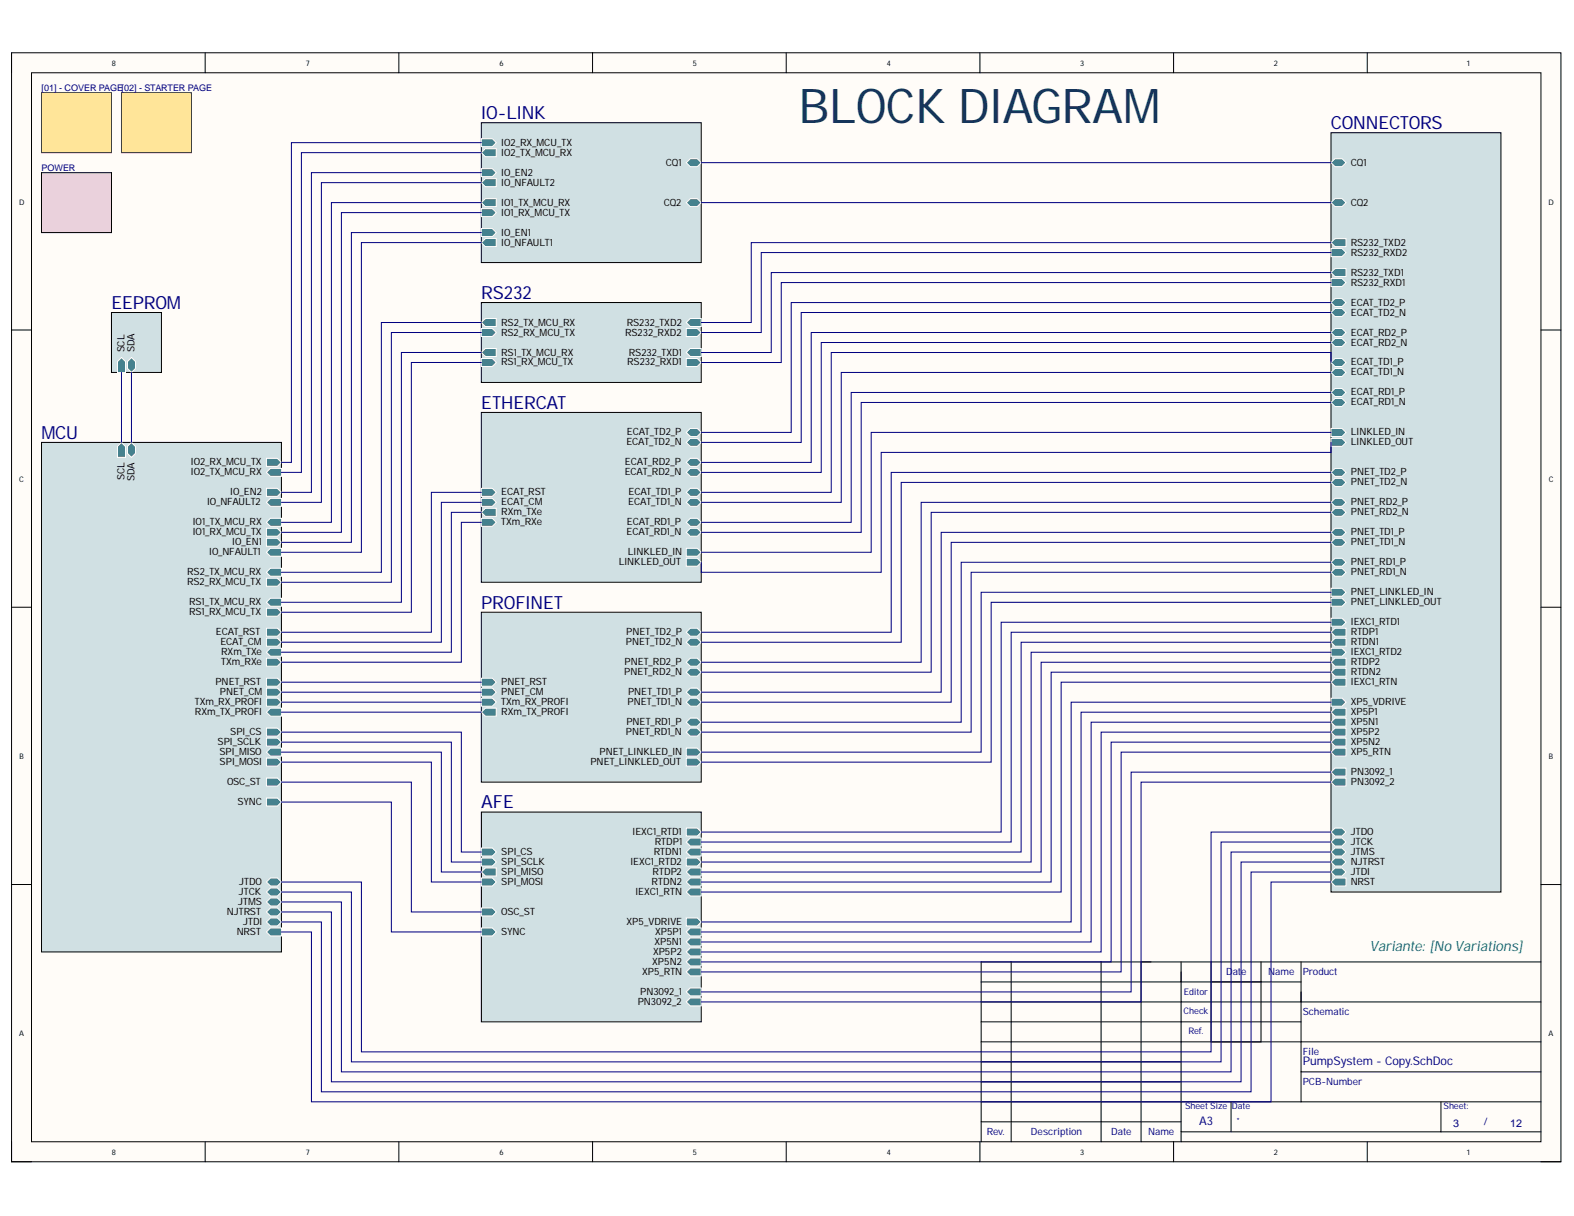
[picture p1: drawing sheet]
<svg xmlns="http://www.w3.org/2000/svg" width="279mm" height="216mm" viewBox="0 0 279 216" stroke-linecap="round" stroke-linejoin="round" font-family="sans-serif">
<path d="M2.1 9.4h275v196.9h-275z" fill-rule="evenodd" fill="#fffcf8"/>
<path d="M2.1 9.4h275v196.9h-275z" fill="none" stroke="#000" stroke-width=".18"/>
<path d="M5.6 12.9h267.9v189.8h-267.9z" fill-rule="evenodd" fill="#fffcf8"/>
<g fill="none" stroke="#000" stroke-width=".18">
<path d="M2 9.4v3.5M5.6 12.9h267.9v189.8h-267.9zM36.4 9.4v3.5M70.8 9.4v3.5M105.2 9.4v3.5M139.6 9.4v3.5M173.9 9.4v3.5M208.3 9.4v3.5M242.7 9.4v3.5M2 58.6h3.6M273.5 58.6h3.6M2 107.8h3.6"/>
<path d="M273.5 107.8h3.6M2 157h3.6M273.5 157h3.6M174.2 177.9h99.3M174.2 174.3h56.7M179.5 170.8v31.9M195.5 170.8v31.9M202.6 170.8v31.9M209.7 170.8v31.9M215 170.8v14.2M223.8 170.8v14.2M230.9 170.8v24.8"/>
<path d="M273.5 170.8h-99.3v31.9M174.2 185h99.3M174.2 195.6h99.3M174.2 181.4h56.7M174.2 199.2h35.5M174.2 192.1h35.5M174.2 188.5h35.5M218.5 195.6v5.4M230.9 190.3h42.6M255.8 195.6v5.4M2.1 202.7v3.6h3.5M36.4 202.7v3.6"/>
<path d="M70.8 202.7v3.6M105.2 202.7v3.6M139.6 202.7v3.6M173.9 202.7v3.6M208.3 202.7v3.6M209.7 201h63.8M242.7 202.7v3.6M273.5 206.3h3.6"/>
</g>
<path d="M7.4 16.5h12.4v10.6h-12.4z" fill-rule="evenodd" fill="#ffe599"/>
<path d="M7.4 16.5h12.4v10.6h-12.4z" fill="none" stroke="#800000" stroke-width=".18"/>
<path d="M21.6 16.5h12.4v10.6h-12.4z" fill-rule="evenodd" fill="#ffe599"/>
<path d="M21.6 16.5h12.4v10.6h-12.4z" fill="none" stroke="#800000" stroke-width=".18"/>
<path d="M7.4 78.5h42.6v90.5h-42.6z" fill-rule="evenodd" fill="#d0e0e3"/>
<path d="M7.4 78.5h42.6v90.5h-42.6z" fill="none" stroke="#000" stroke-width=".18"/>
<path d="M47.3 115.8l.7-.7h2v1.4h-2z" fill-rule="evenodd" fill="#45818e"/>
<path d="M47.3 115.8l.7-.7h2v1.4h-2z" fill="none" stroke="#fff" stroke-width=".18"/>
<path d="M47.3 81.4h1.9l.8 .7-.8 .7h-1.9z" fill-rule="evenodd" fill="#45818e"/>
<path d="M47.3 81.4h1.9l.8 .7-.8 .7h-1.9z" fill="none" stroke="#fff" stroke-width=".18"/>
<path d="M47.3 124h1.9l.8 .7-.8 .7h-1.9z" fill-rule="evenodd" fill="#45818e"/>
<path d="M47.3 124h1.9l.8 .7-.8 .7h-1.9z" fill="none" stroke="#fff" stroke-width=".18"/>
<path d="M47.3 161.9l.7-.7h1.2l.8 .7-.8 .7h-1.2z" fill-rule="evenodd" fill="#45818e"/>
<path d="M47.3 161.9l.7-.7h1.2l.8 .7-.8 .7h-1.2z" fill="none" stroke="#fff" stroke-width=".18"/>
<path d="M47.3 134.6h1.9l.8 .7-.8 .7h-1.9z" fill-rule="evenodd" fill="#45818e"/>
<path d="M47.3 134.6h1.9l.8 .7-.8 .7h-1.9z" fill="none" stroke="#fff" stroke-width=".18"/>
<path d="M47.3 126.4l.7-.7h2v1.5h-2z" fill-rule="evenodd" fill="#45818e"/>
<path d="M47.3 126.4l.7-.7h2v1.5h-2z" fill="none" stroke="#fff" stroke-width=".18"/>
<path d="M47.3 122.2h1.9l.8 .7-.8 .7h-1.9z" fill-rule="evenodd" fill="#45818e"/>
<path d="M47.3 122.2h1.9l.8 .7-.8 .7h-1.9z" fill="none" stroke="#fff" stroke-width=".18"/>
<path d="M47.3 108h1.9l.8 .7-.8 .7h-1.9z" fill-rule="evenodd" fill="#45818e"/>
<path d="M47.3 108h1.9l.8 .7-.8 .7h-1.9z" fill="none" stroke="#fff" stroke-width=".18"/>
<path d="M47.3 138.2h1.9l.8 .7-.8 .7h-1.9z" fill-rule="evenodd" fill="#45818e"/>
<path d="M47.3 138.2h1.9l.8 .7-.8 .7h-1.9z" fill="none" stroke="#fff" stroke-width=".18"/>
<path d="M47.3 111.5h1.9l.8 .8-.8 .7h-1.9z" fill-rule="evenodd" fill="#45818e"/>
<path d="M47.3 111.5h1.9l.8 .8-.8 .7h-1.9z" fill="none" stroke="#fff" stroke-width=".18"/>
<path d="M47.3 120.4h1.9l.8 .7-.8 .7h-1.9z" fill-rule="evenodd" fill="#45818e"/>
<path d="M47.3 120.4h1.9l.8 .7-.8 .7h-1.9z" fill="none" stroke="#fff" stroke-width=".18"/>
<path d="M47.3 160.1l.7-.7h1.2l.8 .7-.8 .8h-1.2z" fill-rule="evenodd" fill="#45818e"/>
<path d="M47.3 160.1l.7-.7h1.2l.8 .7-.8 .8h-1.2z" fill="none" stroke="#fff" stroke-width=".18"/>
<path d="M48 100.9h2v1.4h-2l-.7-.7z" fill-rule="evenodd" fill="#45818e"/>
<path d="M48 100.9h2v1.4h-2l-.7-.7z" fill="none" stroke="#fff" stroke-width=".18"/>
<path d="M47.3 102.7h1.9l.8 .7-.8 .7h-1.9z" fill-rule="evenodd" fill="#45818e"/>
<path d="M47.3 102.7h1.9l.8 .7-.8 .7h-1.9z" fill="none" stroke="#fff" stroke-width=".18"/>
<path d="M47.3 158.4l.7-.7h1.2l.8 .7-.8 .7h-1.2z" fill-rule="evenodd" fill="#45818e"/>
<path d="M47.3 158.4l.7-.7h1.2l.8 .7-.8 .7h-1.2z" fill="none" stroke="#fff" stroke-width=".18"/>
<path d="M47.3 165.5l.7-.7h2v1.4h-2z" fill-rule="evenodd" fill="#45818e"/>
<path d="M47.3 165.5l.7-.7h2v1.4h-2z" fill="none" stroke="#fff" stroke-width=".18"/>
<path d="M47.3 86.7h1.9l.8 .7-.8 .7h-1.9z" fill-rule="evenodd" fill="#45818e"/>
<path d="M47.3 86.7h1.9l.8 .7-.8 .7h-1.9z" fill="none" stroke="#fff" stroke-width=".18"/>
<path d="M20.9 79.3l.7-.8 .7 .8v1.9h-1.4z" fill-rule="evenodd" fill="#45818e"/>
<path d="M20.9 79.3l.7-.8 .7 .8v1.9h-1.4z" fill="none" stroke="#fff" stroke-width=".18"/>
<path d="M48 83.2h2v1.4h-2l-.7-.7z" fill-rule="evenodd" fill="#45818e"/>
<path d="M48 83.2h2v1.4h-2l-.7-.7z" fill="none" stroke="#fff" stroke-width=".18"/>
<path d="M47.3 95.6h1.9l.8 .7-.8 .7h-1.9z" fill-rule="evenodd" fill="#45818e"/>
<path d="M47.3 95.6h1.9l.8 .7-.8 .7h-1.9z" fill="none" stroke="#fff" stroke-width=".18"/>
<path d="M47.3 116.9h1.9l.8 .7-.8 .7h-1.9z" fill-rule="evenodd" fill="#45818e"/>
<path d="M47.3 116.9h1.9l.8 .7-.8 .7h-1.9z" fill="none" stroke="#fff" stroke-width=".18"/>
<path d="M47.3 131.1h1.9l.8 .7-.8 .7h-1.9z" fill-rule="evenodd" fill="#45818e"/>
<path d="M47.3 131.1h1.9l.8 .7-.8 .7h-1.9z" fill="none" stroke="#fff" stroke-width=".18"/>
<path d="M47.3 113.3h1.9l.8 .7-.8 .7h-1.9z" fill-rule="evenodd" fill="#45818e"/>
<path d="M47.3 113.3h1.9l.8 .7-.8 .7h-1.9z" fill="none" stroke="#fff" stroke-width=".18"/>
<path d="M47.3 129.3h1.9l.8 .7-.8 .7h-1.9z" fill-rule="evenodd" fill="#45818e"/>
<path d="M47.3 129.3h1.9l.8 .7-.8 .7h-1.9z" fill="none" stroke="#fff" stroke-width=".18"/>
<path d="M47.3 156.6l.7-.7h1.2l.8 .7-.8 .7h-1.2z" fill-rule="evenodd" fill="#45818e"/>
<path d="M47.3 156.6l.7-.7h1.2l.8 .7-.8 .7h-1.2z" fill="none" stroke="#fff" stroke-width=".18"/>
<path d="M48 106.2h2v1.4h-2l-.7-.7z" fill-rule="evenodd" fill="#45818e"/>
<path d="M48 106.2h2v1.4h-2l-.7-.7z" fill="none" stroke="#fff" stroke-width=".18"/>
<path d="M22.6 79.3l.7-.8 .7 .8v1.2l-.7 .7-.7-.7z" fill-rule="evenodd" fill="#45818e"/>
<path d="M22.6 79.3l.7-.8 .7 .8v1.2l-.7 .7-.7-.7z" fill="none" stroke="#fff" stroke-width=".18"/>
<path d="M47.3 92.7l.7-.7h2v1.5h-2z" fill-rule="evenodd" fill="#45818e"/>
<path d="M47.3 92.7l.7-.7h2v1.5h-2z" fill="none" stroke="#fff" stroke-width=".18"/>
<path d="M47.3 93.8h1.9l.8 .7-.8 .7h-1.9z" fill-rule="evenodd" fill="#45818e"/>
<path d="M47.3 93.8h1.9l.8 .7-.8 .7h-1.9z" fill="none" stroke="#fff" stroke-width=".18"/>
<path d="M47.3 163.7l.7-.7h1.2l.8 .7-.8 .7h-1.2z" fill-rule="evenodd" fill="#45818e"/>
<path d="M47.3 163.7l.7-.7h1.2l.8 .7-.8 .7h-1.2z" fill="none" stroke="#fff" stroke-width=".18"/>
<path d="M48 132.8h2v1.5h-2l-.7-.8z" fill-rule="evenodd" fill="#45818e"/>
<path d="M48 132.8h2v1.5h-2l-.7-.8z" fill="none" stroke="#fff" stroke-width=".18"/>
<path d="M47.3 98.1l.7-.7h2v1.4h-2z" fill-rule="evenodd" fill="#45818e"/>
<path d="M47.3 98.1l.7-.7h2v1.4h-2z" fill="none" stroke="#fff" stroke-width=".18"/>
<path d="M47.3 89.2l.7-.7h2v1.4h-2z" fill-rule="evenodd" fill="#45818e"/>
<path d="M47.3 89.2l.7-.7h2v1.4h-2z" fill="none" stroke="#fff" stroke-width=".18"/>
<path d="M47.3 141.7h1.9l.8 .7-.8 .7h-1.9z" fill-rule="evenodd" fill="#45818e"/>
<path d="M47.3 141.7h1.9l.8 .7-.8 .7h-1.9z" fill="none" stroke="#fff" stroke-width=".18"/>
<path d="M85.4 73.2h39.1v30.2h-39.1z" fill-rule="evenodd" fill="#d0e0e3"/>
<path d="M85.4 73.2h39.1v30.2h-39.1z" fill="none" stroke="#000" stroke-width=".18"/>
<path d="M121.8 82.1l.7-.7h1.3l.7 .7-.7 .7h-1.3z" fill-rule="evenodd" fill="#45818e"/>
<path d="M121.8 82.1l.7-.7h1.3l.7 .7-.7 .7h-1.3z" fill="none" stroke="#fff" stroke-width=".18"/>
<path d="M85.4 92h2l.7 .7-.7 .8h-2z" fill-rule="evenodd" fill="#45818e"/>
<path d="M85.4 92h2l.7 .7-.7 .8h-2z" fill="none" stroke="#fff" stroke-width=".18"/>
<path d="M121.8 78.5l.7-.7h1.3l.7 .7-.7 .8h-1.3z" fill-rule="evenodd" fill="#45818e"/>
<path d="M121.8 78.5l.7-.7h1.3l.7 .7-.7 .8h-1.3z" fill="none" stroke="#fff" stroke-width=".18"/>
<path d="M85.4 88.5h2l.7 .7-.7 .7h-2z" fill-rule="evenodd" fill="#45818e"/>
<path d="M85.4 88.5h2l.7 .7-.7 .7h-2z" fill="none" stroke="#fff" stroke-width=".18"/>
<path d="M85.4 86.7h2l.7 .7-.7 .7h-2z" fill-rule="evenodd" fill="#45818e"/>
<path d="M85.4 86.7h2l.7 .7-.7 .7h-2z" fill="none" stroke="#fff" stroke-width=".18"/>
<path d="M86.2 90.3h1.9v1.4h-1.9l-.8-.7z" fill-rule="evenodd" fill="#45818e"/>
<path d="M86.2 90.3h1.9v1.4h-1.9l-.8-.7z" fill="none" stroke="#fff" stroke-width=".18"/>
<path d="M121.8 87.4l.7-.7h1.3l.7 .7-.7 .7h-1.3z" fill-rule="evenodd" fill="#45818e"/>
<path d="M121.8 87.4l.7-.7h1.3l.7 .7-.7 .7h-1.3z" fill="none" stroke="#fff" stroke-width=".18"/>
<path d="M121.8 97.4h2l.7 .7-.7 .7h-2z" fill-rule="evenodd" fill="#45818e"/>
<path d="M121.8 97.4h2l.7 .7-.7 .7h-2z" fill="none" stroke="#fff" stroke-width=".18"/>
<path d="M121.8 94.5l.7-.7h1.3l.7 .7-.7 .7h-1.3z" fill-rule="evenodd" fill="#45818e"/>
<path d="M121.8 94.5l.7-.7h1.3l.7 .7-.7 .7h-1.3z" fill="none" stroke="#fff" stroke-width=".18"/>
<path d="M121.8 92.7l.7-.7h1.3l.7 .7-.7 .8h-1.3z" fill-rule="evenodd" fill="#45818e"/>
<path d="M121.8 92.7l.7-.7h1.3l.7 .7-.7 .8h-1.3z" fill="none" stroke="#fff" stroke-width=".18"/>
<path d="M121.8 76.8l.7-.7h1.3l.7 .7-.7 .7h-1.3z" fill-rule="evenodd" fill="#45818e"/>
<path d="M121.8 76.8l.7-.7h1.3l.7 .7-.7 .7h-1.3z" fill="none" stroke="#fff" stroke-width=".18"/>
<path d="M121.8 89.2l.7-.7h1.3l.7 .7-.7 .7h-1.3z" fill-rule="evenodd" fill="#45818e"/>
<path d="M121.8 89.2l.7-.7h1.3l.7 .7-.7 .7h-1.3z" fill="none" stroke="#fff" stroke-width=".18"/>
<path d="M121.8 83.9l.7-.7h1.3l.7 .7-.7 .7h-1.3z" fill-rule="evenodd" fill="#45818e"/>
<path d="M121.8 83.9l.7-.7h1.3l.7 .7-.7 .7h-1.3z" fill="none" stroke="#fff" stroke-width=".18"/>
<path d="M121.8 99.1h2l.7 .7-.7 .7h-2z" fill-rule="evenodd" fill="#45818e"/>
<path d="M121.8 99.1h2l.7 .7-.7 .7h-2z" fill="none" stroke="#fff" stroke-width=".18"/>
<path d="M85.4 108.7h39.1v30.2h-39.1z" fill-rule="evenodd" fill="#d0e0e3"/>
<path d="M85.4 108.7h39.1v30.2h-39.1z" fill="none" stroke="#000" stroke-width=".18"/>
<path d="M85.4 120.4h2l.7 .7-.7 .7h-2z" fill-rule="evenodd" fill="#45818e"/>
<path d="M85.4 120.4h2l.7 .7-.7 .7h-2z" fill="none" stroke="#fff" stroke-width=".18"/>
<path d="M121.8 134.6h2l.7 .7-.7 .7h-2z" fill-rule="evenodd" fill="#45818e"/>
<path d="M121.8 134.6h2l.7 .7-.7 .7h-2z" fill="none" stroke="#fff" stroke-width=".18"/>
<path d="M85.4 122.2h2l.7 .7-.7 .7h-2z" fill-rule="evenodd" fill="#45818e"/>
<path d="M85.4 122.2h2l.7 .7-.7 .7h-2z" fill="none" stroke="#fff" stroke-width=".18"/>
<path d="M85.4 124h2l.7 .7-.7 .7h-2z" fill-rule="evenodd" fill="#45818e"/>
<path d="M85.4 124h2l.7 .7-.7 .7h-2z" fill="none" stroke="#fff" stroke-width=".18"/>
<path d="M122.5 111.5h1.3l.7 .8-.7 .7h-1.3l-.7-.7z" fill-rule="evenodd" fill="#45818e"/>
<path d="M122.5 111.5h1.3l.7 .8-.7 .7h-1.3l-.7-.7z" fill="none" stroke="#fff" stroke-width=".18"/>
<path d="M121.8 114l.7-.7h1.3l.7 .7-.7 .7h-1.3z" fill-rule="evenodd" fill="#45818e"/>
<path d="M121.8 114l.7-.7h1.3l.7 .7-.7 .7h-1.3z" fill="none" stroke="#fff" stroke-width=".18"/>
<path d="M85.4 126.4l.8-.7h1.9v1.5h-1.9z" fill-rule="evenodd" fill="#45818e"/>
<path d="M85.4 126.4l.8-.7h1.9v1.5h-1.9z" fill="none" stroke="#fff" stroke-width=".18"/>
<path d="M121.8 132.8h2l.7 .7-.7 .8h-2z" fill-rule="evenodd" fill="#45818e"/>
<path d="M121.8 132.8h2l.7 .7-.7 .8h-2z" fill="none" stroke="#fff" stroke-width=".18"/>
<path d="M122.5 116.9h1.3l.7 .7-.7 .7h-1.3l-.7-.7z" fill-rule="evenodd" fill="#45818e"/>
<path d="M122.5 116.9h1.3l.7 .7-.7 .7h-1.3l-.7-.7z" fill="none" stroke="#fff" stroke-width=".18"/>
<path d="M121.8 119.3l.7-.7h1.3l.7 .7-.7 .8h-1.3z" fill-rule="evenodd" fill="#45818e"/>
<path d="M121.8 119.3l.7-.7h1.3l.7 .7-.7 .8h-1.3z" fill="none" stroke="#fff" stroke-width=".18"/>
<path d="M122.5 122.2h1.3l.7 .7-.7 .7h-1.3l-.7-.7z" fill-rule="evenodd" fill="#45818e"/>
<path d="M122.5 122.2h1.3l.7 .7-.7 .7h-1.3l-.7-.7z" fill="none" stroke="#fff" stroke-width=".18"/>
<path d="M121.8 124.7l.7-.7h1.3l.7 .7-.7 .7h-1.3z" fill-rule="evenodd" fill="#45818e"/>
<path d="M121.8 124.7l.7-.7h1.3l.7 .7-.7 .7h-1.3z" fill="none" stroke="#fff" stroke-width=".18"/>
<path d="M122.5 127.5h1.3l.7 .7-.7 .7h-1.3l-.7-.7z" fill-rule="evenodd" fill="#45818e"/>
<path d="M122.5 127.5h1.3l.7 .7-.7 .7h-1.3l-.7-.7z" fill="none" stroke="#fff" stroke-width=".18"/>
<path d="M121.8 130l.7-.7h1.3l.7 .7-.7 .7h-1.3z" fill-rule="evenodd" fill="#45818e"/>
<path d="M121.8 130l.7-.7h1.3l.7 .7-.7 .7h-1.3z" fill="none" stroke="#fff" stroke-width=".18"/>
<path d="M7.4 30.7h12.4v10.6h-12.4z" fill-rule="evenodd" fill="#ead1dc"/>
<path d="M7.4 30.7h12.4v10.6h-12.4z" fill="none" stroke="#000" stroke-width=".18"/>
<path d="M85.4 53.7h39.1v14.2h-39.1z" fill-rule="evenodd" fill="#d0e0e3"/>
<path d="M85.4 53.7h39.1v14.2h-39.1z" fill="none" stroke="#000" stroke-width=".18"/>
<path d="M121.8 62.6l.7-.7h2v1.4h-2z" fill-rule="evenodd" fill="#45818e"/>
<path d="M121.8 62.6l.7-.7h2v1.4h-2z" fill="none" stroke="#fff" stroke-width=".18"/>
<path d="M121.8 63.7h2l.7 .7-.7 .7h-2z" fill-rule="evenodd" fill="#45818e"/>
<path d="M121.8 63.7h2l.7 .7-.7 .7h-2z" fill="none" stroke="#fff" stroke-width=".18"/>
<path d="M85.4 58.3h2l.7 .7-.7 .7h-2z" fill-rule="evenodd" fill="#45818e"/>
<path d="M85.4 58.3h2l.7 .7-.7 .7h-2z" fill="none" stroke="#fff" stroke-width=".18"/>
<path d="M85.4 63.7h2l.7 .7-.7 .7h-2z" fill-rule="evenodd" fill="#45818e"/>
<path d="M85.4 63.7h2l.7 .7-.7 .7h-2z" fill="none" stroke="#fff" stroke-width=".18"/>
<path d="M121.8 58.3h2l.7 .7-.7 .7h-2z" fill-rule="evenodd" fill="#45818e"/>
<path d="M121.8 58.3h2l.7 .7-.7 .7h-2z" fill="none" stroke="#fff" stroke-width=".18"/>
<path d="M85.4 57.3l.8-.7h1.9v1.4h-1.9z" fill-rule="evenodd" fill="#45818e"/>
<path d="M85.4 57.3l.8-.7h1.9v1.4h-1.9z" fill="none" stroke="#fff" stroke-width=".18"/>
<path d="M121.8 57.3l.7-.7h2v1.4h-2z" fill-rule="evenodd" fill="#45818e"/>
<path d="M121.8 57.3l.7-.7h2v1.4h-2z" fill="none" stroke="#fff" stroke-width=".18"/>
<path d="M85.4 62.6l.8-.7h1.9v1.4h-1.9z" fill-rule="evenodd" fill="#45818e"/>
<path d="M85.4 62.6l.8-.7h1.9v1.4h-1.9z" fill="none" stroke="#fff" stroke-width=".18"/>
<path d="M85.4 21.8h39.1v24.8h-39.1z" fill-rule="evenodd" fill="#d0e0e3"/>
<path d="M85.4 21.8h39.1v24.8h-39.1z" fill="none" stroke="#000" stroke-width=".18"/>
<path d="M85.4 24.6h2l.7 .7-.7 .7h-2z" fill-rule="evenodd" fill="#45818e"/>
<path d="M85.4 24.6h2l.7 .7-.7 .7h-2z" fill="none" stroke="#fff" stroke-width=".18"/>
<path d="M122.5 28.2h1.3l.7 .7-.7 .7h-1.3l-.7-.7z" fill-rule="evenodd" fill="#45818e"/>
<path d="M122.5 28.2h1.3l.7 .7-.7 .7h-1.3l-.7-.7z" fill="none" stroke="#fff" stroke-width=".18"/>
<path d="M85.4 27.1l.8-.7h1.9v1.4h-1.9z" fill-rule="evenodd" fill="#45818e"/>
<path d="M85.4 27.1l.8-.7h1.9v1.4h-1.9z" fill="none" stroke="#fff" stroke-width=".18"/>
<path d="M85.4 32.4l.8-.7h1.9v1.4h-1.9z" fill-rule="evenodd" fill="#45818e"/>
<path d="M85.4 32.4l.8-.7h1.9v1.4h-1.9z" fill="none" stroke="#fff" stroke-width=".18"/>
<path d="M121.8 36l.7-.7h1.3l.7 .7-.7 .7h-1.3z" fill-rule="evenodd" fill="#45818e"/>
<path d="M121.8 36l.7-.7h1.3l.7 .7-.7 .7h-1.3z" fill="none" stroke="#fff" stroke-width=".18"/>
<path d="M85.4 29.9h2l.7 .8-.7 .7h-2z" fill-rule="evenodd" fill="#45818e"/>
<path d="M85.4 29.9h2l.7 .8-.7 .7h-2z" fill="none" stroke="#fff" stroke-width=".18"/>
<path d="M85.4 43.1l.8-.7h1.9v1.4h-1.9z" fill-rule="evenodd" fill="#45818e"/>
<path d="M85.4 43.1l.8-.7h1.9v1.4h-1.9z" fill="none" stroke="#fff" stroke-width=".18"/>
<path d="M85.4 40.6h2l.7 .7-.7 .7h-2z" fill-rule="evenodd" fill="#45818e"/>
<path d="M85.4 40.6h2l.7 .7-.7 .7h-2z" fill="none" stroke="#fff" stroke-width=".18"/>
<path d="M85.4 36l.8-.7h1.9v1.4h-1.9z" fill-rule="evenodd" fill="#45818e"/>
<path d="M85.4 36l.8-.7h1.9v1.4h-1.9z" fill="none" stroke="#fff" stroke-width=".18"/>
<path d="M85.4 37h2l.7 .8-.7 .7h-2z" fill-rule="evenodd" fill="#45818e"/>
<path d="M85.4 37h2l.7 .8-.7 .7h-2z" fill="none" stroke="#fff" stroke-width=".18"/>
<path d="M85.4 144.2h39.1v37.2h-39.1z" fill-rule="evenodd" fill="#d0e0e3"/>
<path d="M85.4 144.2h39.1v37.2h-39.1z" fill="none" stroke="#000" stroke-width=".18"/>
<path d="M121.8 151.3l.7-.7h2v1.4h-2z" fill-rule="evenodd" fill="#45818e"/>
<path d="M121.8 151.3l.7-.7h2v1.4h-2z" fill="none" stroke="#fff" stroke-width=".18"/>
<path d="M121.8 152.3h2l.7 .8-.7 .7h-2z" fill-rule="evenodd" fill="#45818e"/>
<path d="M121.8 152.3h2l.7 .8-.7 .7h-2z" fill="none" stroke="#fff" stroke-width=".18"/>
<path d="M121.8 165.5l.7-.7h2v1.4h-2z" fill-rule="evenodd" fill="#45818e"/>
<path d="M121.8 165.5l.7-.7h2v1.4h-2z" fill="none" stroke="#fff" stroke-width=".18"/>
<path d="M121.8 176.1l.7-.7h2v1.4h-2z" fill-rule="evenodd" fill="#45818e"/>
<path d="M121.8 176.1l.7-.7h2v1.4h-2z" fill="none" stroke="#fff" stroke-width=".18"/>
<path d="M85.4 150.6h2l.7 .7-.7 .7h-2z" fill-rule="evenodd" fill="#45818e"/>
<path d="M85.4 150.6h2l.7 .7-.7 .7h-2z" fill="none" stroke="#fff" stroke-width=".18"/>
<path d="M85.4 154.8l.8-.7h1.9v1.4h-1.9z" fill-rule="evenodd" fill="#45818e"/>
<path d="M85.4 154.8l.8-.7h1.9v1.4h-1.9z" fill="none" stroke="#fff" stroke-width=".18"/>
<path d="M121.8 167.2l.7-.7h2v1.5h-2z" fill-rule="evenodd" fill="#45818e"/>
<path d="M121.8 167.2l.7-.7h2v1.5h-2z" fill="none" stroke="#fff" stroke-width=".18"/>
<path d="M121.8 169l.7-.7h2v1.4h-2z" fill-rule="evenodd" fill="#45818e"/>
<path d="M121.8 169l.7-.7h2v1.4h-2z" fill="none" stroke="#fff" stroke-width=".18"/>
<path d="M121.8 170.8l.7-.7h2v1.4h-2z" fill-rule="evenodd" fill="#45818e"/>
<path d="M121.8 170.8l.7-.7h2v1.4h-2z" fill="none" stroke="#fff" stroke-width=".18"/>
<path d="M121.8 177.9l.7-.7h2v1.4h-2z" fill-rule="evenodd" fill="#45818e"/>
<path d="M121.8 177.9l.7-.7h2v1.4h-2z" fill="none" stroke="#fff" stroke-width=".18"/>
<path d="M121.8 154.8l.7-.7h2v1.4h-2z" fill-rule="evenodd" fill="#45818e"/>
<path d="M121.8 154.8l.7-.7h2v1.4h-2z" fill="none" stroke="#fff" stroke-width=".18"/>
<path d="M121.8 172.6l.7-.7h2v1.4h-2z" fill-rule="evenodd" fill="#45818e"/>
<path d="M121.8 172.6l.7-.7h2v1.4h-2z" fill="none" stroke="#fff" stroke-width=".18"/>
<path d="M121.8 156.6l.7-.7h2v1.4h-2z" fill-rule="evenodd" fill="#45818e"/>
<path d="M121.8 156.6l.7-.7h2v1.4h-2z" fill="none" stroke="#fff" stroke-width=".18"/>
<path d="M121.8 147h2l.7 .7-.7 .7h-2z" fill-rule="evenodd" fill="#45818e"/>
<path d="M121.8 147h2l.7 .7-.7 .7h-2z" fill="none" stroke="#fff" stroke-width=".18"/>
<path d="M85.4 161.2h2l.7 .7-.7 .7h-2z" fill-rule="evenodd" fill="#45818e"/>
<path d="M85.4 161.2h2l.7 .7-.7 .7h-2z" fill="none" stroke="#fff" stroke-width=".18"/>
<path d="M121.8 158.4l.7-.7h2v1.4h-2z" fill-rule="evenodd" fill="#45818e"/>
<path d="M121.8 158.4l.7-.7h2v1.4h-2z" fill="none" stroke="#fff" stroke-width=".18"/>
<path d="M85.4 155.9h2l.7 .7-.7 .7h-2z" fill-rule="evenodd" fill="#45818e"/>
<path d="M85.4 155.9h2l.7 .7-.7 .7h-2z" fill="none" stroke="#fff" stroke-width=".18"/>
<path d="M85.4 152.3h2l.7 .8-.7 .7h-2z" fill-rule="evenodd" fill="#45818e"/>
<path d="M85.4 152.3h2l.7 .8-.7 .7h-2z" fill="none" stroke="#fff" stroke-width=".18"/>
<path d="M121.8 163h2l.7 .7-.7 .7h-2z" fill-rule="evenodd" fill="#45818e"/>
<path d="M121.8 163h2l.7 .7-.7 .7h-2z" fill="none" stroke="#fff" stroke-width=".18"/>
<path d="M122.5 148.8h2v1.4h-2l-.7-.7z" fill-rule="evenodd" fill="#45818e"/>
<path d="M122.5 148.8h2v1.4h-2l-.7-.7z" fill="none" stroke="#fff" stroke-width=".18"/>
<path d="M85.4 164.8h2l.7 .7-.7 .7h-2z" fill-rule="evenodd" fill="#45818e"/>
<path d="M85.4 164.8h2l.7 .7-.7 .7h-2z" fill="none" stroke="#fff" stroke-width=".18"/>
<path d="M236.3 23.6h30.1v134.8h-30.1z" fill-rule="evenodd" fill="#d0e0e3"/>
<path d="M236.3 23.6h30.1v134.8h-30.1z" fill="none" stroke="#000" stroke-width=".18"/>
<path d="M236.3 60.8l.7-.7h1.2l.7 .7-.7 .7h-1.2z" fill-rule="evenodd" fill="#45818e"/>
<path d="M236.3 60.8l.7-.7h1.2l.7 .7-.7 .7h-1.2z" fill="none" stroke="#fff" stroke-width=".18"/>
<path d="M236.3 124h1.9l.7 .7-.7 .7h-1.9z" fill-rule="evenodd" fill="#45818e"/>
<path d="M236.3 124h1.9l.7 .7-.7 .7h-1.9z" fill="none" stroke="#fff" stroke-width=".18"/>
<path d="M236.3 66.1l.7-.7h1.2l.7 .7-.7 .7h-1.2z" fill-rule="evenodd" fill="#45818e"/>
<path d="M236.3 66.1l.7-.7h1.2l.7 .7-.7 .7h-1.2z" fill="none" stroke="#fff" stroke-width=".18"/>
<path d="M236.3 112.3l.7-.8h1.9v1.5h-1.9z" fill-rule="evenodd" fill="#45818e"/>
<path d="M236.3 112.3l.7-.8h1.9v1.5h-1.9z" fill="none" stroke="#fff" stroke-width=".18"/>
<path d="M236.3 36l.7-.7h1.2l.7 .7-.7 .7h-1.2z" fill-rule="evenodd" fill="#45818e"/>
<path d="M236.3 36l.7-.7h1.2l.7 .7-.7 .7h-1.2z" fill="none" stroke="#fff" stroke-width=".18"/>
<path d="M236.3 49.5h1.9l.7 .7-.7 .7h-1.9z" fill-rule="evenodd" fill="#45818e"/>
<path d="M236.3 49.5h1.9l.7 .7-.7 .7h-1.9z" fill="none" stroke="#fff" stroke-width=".18"/>
<path d="M236.3 69.7l.7-.7h1.2l.7 .7-.7 .7h-1.2z" fill-rule="evenodd" fill="#45818e"/>
<path d="M236.3 69.7l.7-.7h1.2l.7 .7-.7 .7h-1.2z" fill="none" stroke="#fff" stroke-width=".18"/>
<path d="M236.3 28.9l.7-.7h1.2l.7 .7-.7 .7h-1.2z" fill-rule="evenodd" fill="#45818e"/>
<path d="M236.3 28.9l.7-.7h1.2l.7 .7-.7 .7h-1.2z" fill="none" stroke="#fff" stroke-width=".18"/>
<path d="M236.3 48.4l.7-.7h1.9v1.4h-1.9z" fill-rule="evenodd" fill="#45818e"/>
<path d="M236.3 48.4l.7-.7h1.9v1.4h-1.9z" fill="none" stroke="#fff" stroke-width=".18"/>
<path d="M236.3 133.5l.7-.7h1.9v1.5h-1.9z" fill-rule="evenodd" fill="#45818e"/>
<path d="M236.3 133.5l.7-.7h1.9v1.5h-1.9z" fill="none" stroke="#fff" stroke-width=".18"/>
<path d="M236.3 44.1h1.9l.7 .7-.7 .8h-1.9z" fill-rule="evenodd" fill="#45818e"/>
<path d="M236.3 44.1h1.9l.7 .7-.7 .8h-1.9z" fill="none" stroke="#fff" stroke-width=".18"/>
<path d="M236.3 131.8l.7-.7h1.9v1.4h-1.9z" fill-rule="evenodd" fill="#45818e"/>
<path d="M236.3 131.8l.7-.7h1.9v1.4h-1.9z" fill="none" stroke="#fff" stroke-width=".18"/>
<path d="M236.3 109.8h1.9l.7 .7-.7 .7h-1.9z" fill-rule="evenodd" fill="#45818e"/>
<path d="M236.3 109.8h1.9l.7 .7-.7 .7h-1.9z" fill="none" stroke="#fff" stroke-width=".18"/>
<path d="M237 127.5h1.9v1.4h-1.9l-.7-.7z" fill-rule="evenodd" fill="#45818e"/>
<path d="M237 127.5h1.9v1.4h-1.9l-.7-.7z" fill="none" stroke="#fff" stroke-width=".18"/>
<path d="M236.3 114l.7-.7h1.9v1.4h-1.9z" fill-rule="evenodd" fill="#45818e"/>
<path d="M236.3 114l.7-.7h1.9v1.4h-1.9z" fill="none" stroke="#fff" stroke-width=".18"/>
<path d="M236.3 53.7l.7-.7h1.2l.7 .7-.7 .7h-1.2z" fill-rule="evenodd" fill="#45818e"/>
<path d="M236.3 53.7l.7-.7h1.2l.7 .7-.7 .7h-1.2z" fill="none" stroke="#fff" stroke-width=".18"/>
<path d="M236.3 101.6l.7-.7h1.2l.7 .7-.7 .7h-1.2z" fill-rule="evenodd" fill="#45818e"/>
<path d="M236.3 101.6l.7-.7h1.2l.7 .7-.7 .7h-1.2z" fill="none" stroke="#fff" stroke-width=".18"/>
<path d="M236.3 59l.7-.7h1.2l.7 .7-.7 .7h-1.2z" fill-rule="evenodd" fill="#45818e"/>
<path d="M236.3 59l.7-.7h1.2l.7 .7-.7 .7h-1.2z" fill="none" stroke="#fff" stroke-width=".18"/>
<path d="M236.3 126.5l.7-.8h1.9v1.5h-1.9z" fill-rule="evenodd" fill="#45818e"/>
<path d="M236.3 126.5l.7-.8h1.9v1.5h-1.9z" fill="none" stroke="#fff" stroke-width=".18"/>
<path d="M236.3 99.8l.7-.7h1.2l.7 .7-.7 .7h-1.2z" fill-rule="evenodd" fill="#45818e"/>
<path d="M236.3 99.8l.7-.7h1.2l.7 .7-.7 .7h-1.2z" fill="none" stroke="#fff" stroke-width=".18"/>
<path d="M236.3 77.8h1.9l.7 .7-.7 .8h-1.9z" fill-rule="evenodd" fill="#45818e"/>
<path d="M236.3 77.8h1.9l.7 .7-.7 .8h-1.9z" fill="none" stroke="#fff" stroke-width=".18"/>
<path d="M237 95.6h1.2l.7 .7-.7 .7h-1.2l-.7-.7z" fill-rule="evenodd" fill="#45818e"/>
<path d="M237 95.6h1.2l.7 .7-.7 .7h-1.2l-.7-.7z" fill="none" stroke="#fff" stroke-width=".18"/>
<path d="M237 84.9h1.2l.7 .8-.7 .7h-1.2l-.7-.7z" fill-rule="evenodd" fill="#45818e"/>
<path d="M237 84.9h1.2l.7 .8-.7 .7h-1.2l-.7-.7z" fill="none" stroke="#fff" stroke-width=".18"/>
<path d="M236.3 91l.7-.7h1.2l.7 .7-.7 .7h-1.2z" fill-rule="evenodd" fill="#45818e"/>
<path d="M236.3 91l.7-.7h1.2l.7 .7-.7 .7h-1.2z" fill="none" stroke="#fff" stroke-width=".18"/>
<path d="M237 63.6h1.2l.7 .8-.7 .7h-1.2l-.7-.7z" fill-rule="evenodd" fill="#45818e"/>
<path d="M237 63.6h1.2l.7 .8-.7 .7h-1.2l-.7-.7z" fill="none" stroke="#fff" stroke-width=".18"/>
<path d="M237 116.9h1.9v1.4h-1.9l-.7-.7z" fill-rule="evenodd" fill="#45818e"/>
<path d="M237 116.9h1.9v1.4h-1.9l-.7-.7z" fill="none" stroke="#fff" stroke-width=".18"/>
<path d="M236.3 76.1h1.9l.7 .7-.7 .7h-1.9z" fill-rule="evenodd" fill="#45818e"/>
<path d="M236.3 76.1h1.9l.7 .7-.7 .7h-1.9z" fill="none" stroke="#fff" stroke-width=".18"/>
<path d="M236.3 94.5l.7-.7h1.2l.7 .7-.7 .7h-1.2z" fill-rule="evenodd" fill="#45818e"/>
<path d="M236.3 94.5l.7-.7h1.2l.7 .7-.7 .7h-1.2z" fill="none" stroke="#fff" stroke-width=".18"/>
<path d="M236.3 55.5l.7-.7h1.2l.7 .7-.7 .7h-1.2z" fill-rule="evenodd" fill="#45818e"/>
<path d="M236.3 55.5l.7-.7h1.2l.7 .7-.7 .7h-1.2z" fill="none" stroke="#fff" stroke-width=".18"/>
<path d="M236.3 115.1h1.9l.7 .7-.7 .7h-1.9z" fill-rule="evenodd" fill="#45818e"/>
<path d="M236.3 115.1h1.9l.7 .7-.7 .7h-1.9z" fill="none" stroke="#fff" stroke-width=".18"/>
<path d="M236.3 130l.7-.7h1.9v1.4h-1.9z" fill-rule="evenodd" fill="#45818e"/>
<path d="M236.3 130l.7-.7h1.9v1.4h-1.9z" fill="none" stroke="#fff" stroke-width=".18"/>
<path d="M236.3 71.5l.7-.8h1.2l.7 .8-.7 .7h-1.2z" fill-rule="evenodd" fill="#45818e"/>
<path d="M236.3 71.5l.7-.8h1.2l.7 .8-.7 .7h-1.2z" fill="none" stroke="#fff" stroke-width=".18"/>
<path d="M236.3 119.3l.7-.7h1.9v1.5h-1.9z" fill-rule="evenodd" fill="#45818e"/>
<path d="M236.3 119.3l.7-.7h1.9v1.5h-1.9z" fill="none" stroke="#fff" stroke-width=".18"/>
<path d="M236.3 43.1l.7-.7h1.9v1.4h-1.9z" fill-rule="evenodd" fill="#45818e"/>
<path d="M236.3 43.1l.7-.7h1.9v1.4h-1.9z" fill="none" stroke="#fff" stroke-width=".18"/>
<path d="M236.3 89.2l.7-.7h1.2l.7 .7-.7 .7h-1.2z" fill-rule="evenodd" fill="#45818e"/>
<path d="M236.3 89.2l.7-.7h1.2l.7 .7-.7 .7h-1.2z" fill="none" stroke="#fff" stroke-width=".18"/>
<path d="M236.3 121.1l.7-.7h1.9v1.4h-1.9z" fill-rule="evenodd" fill="#45818e"/>
<path d="M236.3 121.1l.7-.7h1.9v1.4h-1.9z" fill="none" stroke="#fff" stroke-width=".18"/>
<path d="M236.3 151.3l.7-.7h1.2l.7 .7-.7 .7h-1.2z" fill-rule="evenodd" fill="#45818e"/>
<path d="M236.3 151.3l.7-.7h1.2l.7 .7-.7 .7h-1.2z" fill="none" stroke="#fff" stroke-width=".18"/>
<path d="M236.3 83.9l.7-.7h1.2l.7 .7-.7 .7h-1.2z" fill-rule="evenodd" fill="#45818e"/>
<path d="M236.3 83.9l.7-.7h1.2l.7 .7-.7 .7h-1.2z" fill="none" stroke="#fff" stroke-width=".18"/>
<path d="M236.3 106.2h1.9l.7 .7-.7 .7h-1.9z" fill-rule="evenodd" fill="#45818e"/>
<path d="M236.3 106.2h1.9l.7 .7-.7 .7h-1.9z" fill="none" stroke="#fff" stroke-width=".18"/>
<path d="M236.3 147.7l.7-.7h1.2l.7 .7-.7 .7h-1.2z" fill-rule="evenodd" fill="#45818e"/>
<path d="M236.3 147.7l.7-.7h1.2l.7 .7-.7 .7h-1.2z" fill="none" stroke="#fff" stroke-width=".18"/>
<path d="M236.3 154.8l.7-.7h1.2l.7 .7-.7 .7h-1.2z" fill-rule="evenodd" fill="#45818e"/>
<path d="M236.3 154.8l.7-.7h1.2l.7 .7-.7 .7h-1.2z" fill="none" stroke="#fff" stroke-width=".18"/>
<path d="M236.3 153.1l.7-.8h1.2l.7 .8-.7 .7h-1.2z" fill-rule="evenodd" fill="#45818e"/>
<path d="M236.3 153.1l.7-.8h1.2l.7 .8-.7 .7h-1.2z" fill="none" stroke="#fff" stroke-width=".18"/>
<path d="M237 138.2h1.9v1.4h-1.9l-.7-.7z" fill-rule="evenodd" fill="#45818e"/>
<path d="M237 138.2h1.9v1.4h-1.9l-.7-.7z" fill="none" stroke="#fff" stroke-width=".18"/>
<path d="M236.3 156.6l.7-.7h1.9v1.4h-1.9z" fill-rule="evenodd" fill="#45818e"/>
<path d="M236.3 156.6l.7-.7h1.9v1.4h-1.9z" fill="none" stroke="#fff" stroke-width=".18"/>
<path d="M236.3 137.1l.7-.7h1.9v1.4h-1.9z" fill-rule="evenodd" fill="#45818e"/>
<path d="M236.3 137.1l.7-.7h1.9v1.4h-1.9z" fill="none" stroke="#fff" stroke-width=".18"/>
<path d="M236.3 104.5h1.9l.7 .7-.7 .7h-1.9z" fill-rule="evenodd" fill="#45818e"/>
<path d="M236.3 104.5h1.9l.7 .7-.7 .7h-1.9z" fill="none" stroke="#fff" stroke-width=".18"/>
<path d="M236.3 149.5l.7-.7h1.2l.7 .7-.7 .7h-1.2z" fill-rule="evenodd" fill="#45818e"/>
<path d="M236.3 149.5l.7-.7h1.2l.7 .7-.7 .7h-1.2z" fill="none" stroke="#fff" stroke-width=".18"/>
<path d="M19.8 55.5h8.9v10.6h-8.9z" fill-rule="evenodd" fill="#d0e0e3"/>
<path d="M19.8 55.5h8.9v10.6h-8.9z" fill="none" stroke="#000" stroke-width=".18"/>
<path d="M22.6 64.2l.7-.7 .7 .7v1.2l-.7 .7-.7-.7z" fill-rule="evenodd" fill="#45818e"/>
<path d="M22.6 64.2l.7-.7 .7 .7v1.2l-.7 .7-.7-.7z" fill="none" stroke="#fff" stroke-width=".18"/>
<path d="M20.9 64.2l.7-.7 .7 .7v1.9h-1.4z" fill-rule="evenodd" fill="#45818e"/>
<path d="M20.9 64.2l.7-.7 .7 .7v1.9h-1.4z" fill="none" stroke="#fff" stroke-width=".18"/>
<g fill="none" stroke="#000080" stroke-width=".18">
<path d="M85.4 27.1h-31.9v56.8h-3.5M85.4 25.3h-33.7v56.8h-1.7M85.4 37.8h-24.8v56.7h-10.6M85.4 36h-26.6v56.7h-8.8M85.4 32.4h-28.3v56.8h-7.1M85.4 30.7h-30.1v56.7h-5.3M124.5 36h111.8M124.5 28.9h111.8M85.4 59h-15.9v44.4h-19.5M85.4 57.3h-17.7v44.3h-17.7M85.4 43.1h-21.3v55h-14.1M85.4 41.3h-23v55h-12.4"/>
<path d="M236.3 59h-92.3v23.1h-19.5M236.3 55.5h-94.1v23h-17.7M236.3 53.7h-95.9v23.1h-15.9M236.3 50.2h-97.6v14.2h-14.2M236.3 48.4h-99.4v14.2h-12.4M236.3 44.8h-101.2v14.2h-10.6M236.3 43.1h-102.9v14.2h-8.9M21.6 66.1v12.4M23.3 66.1v12.4M85.4 64.4h-12.4v44.3h-23M85.4 62.6h-14.2v44.3h-21.2M236.3 78.5v1.8h-79.9v21.3h-31.9v-1.8"/>
<path d="M236.3 76.8h-81.7v21.3h-30.1M236.3 71.5h-83.4v23h-28.4M236.3 69.7h-85.2v23h-26.6M236.3 66.1h-87v23.1h-24.8M236.3 64.4v-1.8h-88.7v24.8h-23.1M236.3 60.8h-90.5v23.1h-21.3M85.4 92.7h-3.5v24.9h-31.9M85.4 91h-5.3v24.8h-30.1M85.4 89.2h-7.1v24.8h-28.3M85.4 87.4h-8.8v24.9h-26.6M236.3 99.8h-65.7v28.4h-46.1M236.3 96.3h-67.5v28.4h-44.3"/>
<path d="M236.3 94.5h-69.2v28.4h-42.6M236.3 91h-71v28.3h-40.8M236.3 89.2h-72.8v28.4h-39M236.3 85.7h-76.3v28.3h-35.5M236.3 83.9h-78.1v28.4h-33.7M236.3 119.3h-49.7v37.3h-62.1M236.3 117.6h-51.5v37.2h-60.3M236.3 115.8h-53.3v37.3h-58.5M236.3 114h-55v37.3h-56.8M236.3 112.3h-56.8v37.2h-55M236.3 110.5h-58.6v37.2h-53.2M236.3 106.9h-60.4v28.4h-51.4"/>
<path d="M236.3 105.2h-62.1v28.3h-49.7M236.3 101.6h-63.9v28.4h-47.9M50 138.9h23v23h12.4M50 135.3h26.6v21.3h8.8M50 133.5h28.3v21.3h7.1M50 131.8h30.1v21.3h5.3M50 130h31.9v21.3h3.5M50 126.4h35.4M50 124.7h35.4M50 122.9h35.4M50 121.1h35.4M236.3 138.9h-33.7v39h-78.1"/>
<path d="M236.3 137.1h-35.5v39h-76.3M236.3 133.5h-37.3v39.1h-74.5M236.3 131.8h-39.1v39h-72.7M236.3 130h-40.8v39h-71M236.3 128.2h-42.6v39h-69.2M236.3 126.5h-44.4v39h-67.4M236.3 124.7h-46.2v39h-65.6M236.3 121.1h-47.9v37.3h-63.9M50 142.4h19.5v23.1h15.9M236.3 156.6h-10.7v39h-170.3v-30.1h-5.3M236.3 154.8h-14.2v39.1h-165v-30.2h-7.1M236.3 153.1h-16v39h-161.5v-30.2h-8.8"/>
<path d="M236.3 151.3h-17.8v39h-157.9v-30.2h-10.6M236.3 149.5h-19.5v39h-154.4v-30.1h-12.4M236.3 147.7h-21.3v39.1h-150.8v-30.2h-14.2"/>
</g>
<text font-size="8.5" fill="#0f3f5a" x="141.7" y="21.8">BLOCK DIAGRAM</text>
<g font-size="3.2" fill="#000080">
<text x="85.4" y="21.1">IO-LINK</text>
<text x="236.2" y="22.9">CONNECTORS</text>
<text x="85.4" y="53.1">RS232</text>
<text x="19.8" y="54.8">EEPROM</text>
<text x="7.4" y="77.9">MCU</text>
<text x="85.4" y="72.6">ETHERCAT</text>
<text x="85.4" y="108.1">PROFINET</text>
<text x="85.4" y="143.5">AFE</text>
</g>
<text font-size="2.5" fill="#00a36e" x="243.2" y="168.9">Variante: [No Variations]</text>
<g font-size="2.1" fill="#000080">
<text x="231.3" y="189.2">PumpSystem - Copy.SchDoc</text>
<text x="212.9" y="199.8">A3</text>
</g>
<g font-size="1.9" fill="#000080">
<text x="257.9" y="200">3</text>
<text x="268.1" y="200">12</text>
</g>
<g font-size="1.8">
<text x="89" y="25.8">IO2_RX_MCU_TX</text>
<text x="89" y="27.6">IO2_TX_MCU_RX</text>
<text x="118.2" y="29.4">CQ1</text>
<text x="239.8" y="29.4">CQ1</text>
<text x="89" y="32.9">IO_NFAULT2</text>
<text x="89" y="31.2">IO_EN2</text>
<text x="89" y="41.8">IO_EN1</text>
<text x="89" y="36.5">IO1_TX_MCU_RX</text>
<text x="89" y="38.3">IO1_RX_MCU_TX</text>
<text x="117.8" y="36.5">CQ2</text>
<text x="239.8" y="36.5">CQ2</text>
<text x="89" y="43.6">IO_NFAULT1</text>
<text x="239.8" y="45.4">RS232_RXD2</text>
<text x="239.8" y="43.6">RS232_TXD2</text>
<text x="239.8" y="50.7">RS232_RXD1</text>
<text x="239.8" y="48.9">RS232_TXD1</text>
<text x="89" y="59.6">RS2_RX_MCU_TX</text>
<text x="89" y="57.8">RS2_TX_MCU_RX</text>
<text x="111" y="59.6">RS232_RXD2</text>
<text x="111.3" y="57.8">RS232_TXD2</text>
<text x="239.8" y="54.2">ECAT_TD2_P</text>
<text x="239.8" y="59.6">ECAT_RD2_P</text>
<text x="239.8" y="56">ECAT_TD2_N</text>
<text x="22.1" y="62.6" transform="rotate(-90 22.1 62.6)">SCL</text>
<text x="23.9" y="62.6" transform="rotate(-90 23.9 62.6)">SDA</text>
<text x="89" y="64.9">RS1_RX_MCU_TX</text>
<text x="89" y="63.1">RS1_TX_MCU_RX</text>
<text x="111.4" y="64.9">RS232_RXD1</text>
<text x="111.6" y="63.1">RS232_TXD1</text>
<text x="239.8" y="61.4">ECAT_RD2_N</text>
<text x="239.8" y="64.9">ECAT_TD1_P</text>
<text x="239.8" y="66.6">ECAT_TD1_N</text>
<text x="239.8" y="70.2">ECAT_RD1_P</text>
<text x="239.8" y="72">ECAT_RD1_N</text>
<text x="111.3" y="77.3">ECAT_TD2_P</text>
<text x="239.8" y="77.3">LINKLED_IN</text>
<text x="33.9" y="82.6">IO2_RX_MCU_TX</text>
<text x="110.9" y="82.6">ECAT_RD2_P</text>
<text x="111.2" y="79.1">ECAT_TD2_N</text>
<text x="239.8" y="79.1">LINKLED_OUT</text>
<text x="22.1" y="85.2" transform="rotate(-90 22.1 85.2)">SCL</text>
<text x="23.9" y="85.5" transform="rotate(-90 23.9 85.5)">SDA</text>
<text x="33.9" y="84.4">IO2_TX_MCU_RX</text>
<text x="36.8" y="89.7">IO_NFAULT2</text>
<text x="40.9" y="87.9">IO_EN2</text>
<text x="89" y="89.7">ECAT_CM</text>
<text x="89" y="87.9">ECAT_RST</text>
<text x="110.9" y="84.4">ECAT_RD2_N</text>
<text x="111.5" y="89.7">ECAT_TD1_N</text>
<text x="111.6" y="87.9">ECAT_TD1_P</text>
<text x="239.8" y="86.2">PNET_TD2_N</text>
<text x="239.8" y="89.7">PNET_RD2_P</text>
<text x="239.8" y="84.4">PNET_TD2_P</text>
<text x="34.2" y="93.3">IO1_TX_MCU_RX</text>
<text x="34.2" y="95">IO1_RX_MCU_TX</text>
<text x="89" y="93.3">TXm_RXe</text>
<text x="89" y="91.5">RXm_TXe</text>
<text x="111.2" y="95">ECAT_RD1_N</text>
<text x="111.3" y="93.3">ECAT_RD1_P</text>
<text x="239.8" y="91.5">PNET_RD2_N</text>
<text x="239.8" y="95">PNET_TD1_P</text>
<text x="37.1" y="98.6">IO_NFAULT1</text>
<text x="41.2" y="96.8">IO_EN1</text>
<text x="109.8" y="100.4">LINKLED_OUT</text>
<text x="111.4" y="98.6">LINKLED_IN</text>
<text x="239.8" y="100.4">PNET_RD1_P</text>
<text x="239.8" y="96.8">PNET_TD1_N</text>
<text x="33.2" y="102.2">RS2_TX_MCU_RX</text>
<text x="33.2" y="103.9">RS2_RX_MCU_TX</text>
<text x="33.6" y="107.4">RS1_TX_MCU_RX</text>
<text x="239.8" y="102.2">PNET_RD1_N</text>
<text x="239.8" y="107.4">PNET_LINKLED_OUT</text>
<text x="239.8" y="105.7">PNET_LINKLED_IN</text>
<text x="33.6" y="109.2">RS1_RX_MCU_TX</text>
<text x="38.3" y="112.8">ECAT_RST</text>
<text x="111.1" y="112.8">PNET_TD2_P</text>
<text x="239.8" y="112.8">RTDP1</text>
<text x="239.8" y="111">IEXC1_RTD1</text>
<text x="39.1" y="114.5">ECAT_CM</text>
<text x="39.2" y="116.3">RXm_TXe</text>
<text x="39.2" y="118.1">TXm_RXe</text>
<text x="110.8" y="119.9">PNET_RD2_N</text>
<text x="110.8" y="118.1">PNET_RD2_P</text>
<text x="111.1" y="114.5">PNET_TD2_N</text>
<text x="239.8" y="114.5">RTDN1</text>
<text x="239.8" y="118.1">RTDP2</text>
<text x="239.8" y="116.3">IEXC1_RTD2</text>
<text x="239.8" y="119.9">RTDN2</text>
<text x="34.6" y="125.2">TXm_RX_PROFI</text>
<text x="38.2" y="121.6">PNET_RST</text>
<text x="39" y="123.4">PNET_CM</text>
<text x="89" y="121.6">PNET_RST</text>
<text x="89" y="123.4">PNET_CM</text>
<text x="89" y="125.2">TXm_RX_PROFI</text>
<text x="111.4" y="125.2">PNET_TD1_N</text>
<text x="111.5" y="123.4">PNET_TD1_P</text>
<text x="239.8" y="125.2">XP5_VDRIVE</text>
<text x="239.8" y="121.6">IEXC1_RTN</text>
<text x="34.6" y="127">RXm_TX_PROFI</text>
<text x="40.9" y="130.5">SPI_CS</text>
<text x="89" y="127">RXm_TX_PROFI</text>
<text x="111.1" y="130.5">PNET_RD1_N</text>
<text x="111.2" y="128.7">PNET_RD1_P</text>
<text x="239.8" y="128.7">XP5N1</text>
<text x="239.8" y="127">XP5P1</text>
<text x="239.8" y="130.5">XP5P2</text>
<text x="38.6" y="132.3">SPI_SCLK</text>
<text x="38.9" y="134.1">SPI_MISO</text>
<text x="39" y="135.8">SPI_MOSI</text>
<text x="104.8" y="135.8">PNET_LINKLED_OUT</text>
<text x="106.4" y="134.1">PNET_LINKLED_IN</text>
<text x="239.8" y="134.1">XP5_RTN</text>
<text x="239.8" y="132.3">XP5N2</text>
<text x="239.8" y="137.6">PN3092_1</text>
<text x="40.3" y="139.4">OSC_ST</text>
<text x="42.2" y="142.9">SYNC</text>
<text x="239.8" y="139.4">PN3092_2</text>
<text x="112.3" y="148.2">IEXC1_RTD1</text>
<text x="239.8" y="148.2">JTDO</text>
<text x="89" y="151.8">SPI_CS</text>
<text x="89" y="155.3">SPI_MISO</text>
<text x="89" y="153.6">SPI_SCLK</text>
<text x="111.9" y="153.6">IEXC1_RTD2</text>
<text x="115.8" y="155.3">RTDP2</text>
<text x="116" y="151.8">RTDN1</text>
<text x="116.2" y="150">RTDP1</text>
<text x="239.8" y="151.8">JTMS</text>
<text x="239.8" y="155.3">JTDI</text>
<text x="239.8" y="153.6">NJTRST</text>
<text x="239.8" y="150">JTCK</text>
<text x="42.2" y="160.7">JTMS</text>
<text x="42.4" y="158.9">JTCK</text>
<text x="42.5" y="157.1">JTDO</text>
<text x="89" y="157.1">SPI_MOSI</text>
<text x="112.8" y="158.9">IEXC1_RTN</text>
<text x="115.7" y="157.1">RTDN2</text>
<text x="239.8" y="157.1">NRST</text>
<text x="40.3" y="162.4">NJTRST</text>
<text x="42" y="166">NRST</text>
<text x="43.1" y="164.2">JTDI</text>
<text x="89" y="162.4">OSC_ST</text>
<text x="89" y="166">SYNC</text>
<text x="111.2" y="164.2">XP5_VDRIVE</text>
<text x="116.2" y="167.8">XP5N1</text>
<text x="116.3" y="166">XP5P1</text>
<text x="114" y="173.1">XP5_RTN</text>
<text x="115.8" y="171.3">XP5N2</text>
<text x="115.9" y="169.5">XP5P2</text>
<text x="113.2" y="178.4">PN3092_2</text>
<text x="113.6" y="176.6">PN3092_1</text>
</g>
<g font-size="1.8" fill="#000080">
<text x="217.6" y="173.1">D</text>
<text x="218.8" y="173.1">ate</text>
<text x="225.1" y="173.1">Name</text>
<text x="231.2" y="173.1">Product</text>
<text x="231.2" y="180.2">Schematic</text>
<text x="231.2" y="187.3">File</text>
<text x="231.2" y="192.6">PCB-Number</text>
<text x="175.2" y="201.5">Rev.</text>
<text x="183" y="201.5">Description</text>
<text x="197.2" y="201.5">Date</text>
<text x="203.8" y="201.5">Name</text>
<text x="263.4" y="199.7">/</text>
</g>
<g font-size="1.6" fill="#000080">
<text x="7.4" y="16.1">[01] - COVER PAGE[02] - STARTER PAGE</text>
<text x="7.4" y="30.3">POWER</text>
<text x="210.1" y="176.6">Editor</text>
<text x="210.1" y="180.1">Check</text>
<text x="211" y="183.7">Ref.</text>
<text x="210.4" y="197">SheetSize</text>
<text x="218.7" y="197">Date</text>
<text x="256.2" y="197">Sheet:</text>
</g>
<g font-size="1.4">
<text x="19.9" y="11.7">8</text>
<text x="54.3" y="11.7">7</text>
<text x="88.6" y="11.7">6</text>
<text x="123" y="11.7">5</text>
<text x="157.4" y="11.7">4</text>
<text x="191.7" y="11.7">3</text>
<text x="226.1" y="11.7">2</text>
<text x="260.3" y="11.7">1</text>
<text x="3.4" y="36.3">D</text>
<text x="274.8" y="36.3">D</text>
<text x="3.4" y="85.5">C</text>
<text x="274.9" y="85.5">C</text>
<text x="3.5" y="134.7">B</text>
<text x="274.9" y="134.7">B</text>
<text x="3.4" y="184">A</text>
<text x="274.8" y="184">A</text>
<text x="19.9" y="205.1">8</text>
<text x="54.3" y="205.1">7</text>
<text x="88.6" y="205.1">6</text>
<text x="123" y="205.1">5</text>
<text x="157.4" y="205.1">4</text>
<text x="191.7" y="205.1">3</text>
<text x="226.1" y="205.1">2</text>
<text x="260.3" y="205.1">1</text>
</g>
<text font-size="1.3" fill="#000080" x="219.5" y="199.4">*</text>
</svg>
